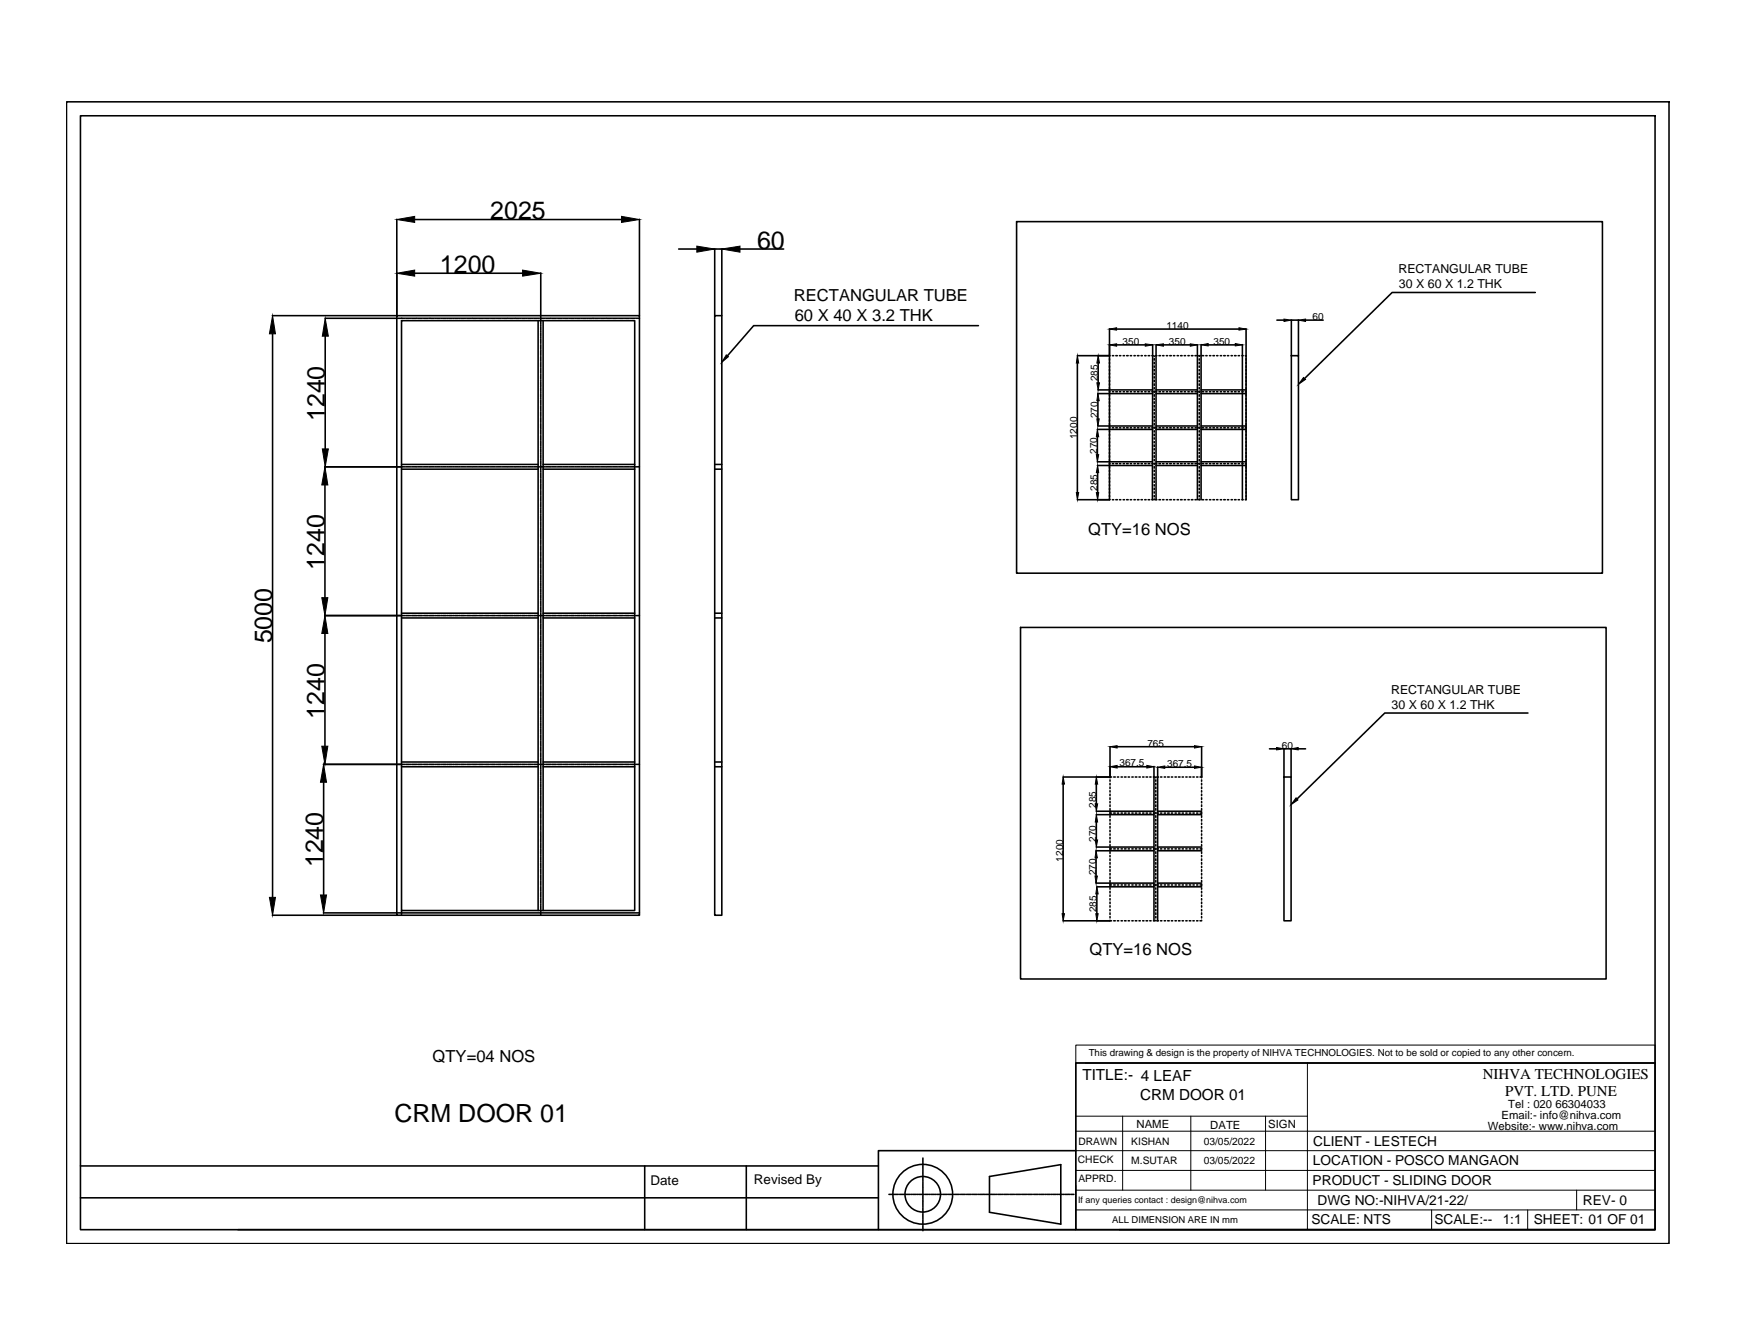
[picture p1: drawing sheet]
<svg xmlns="http://www.w3.org/2000/svg" width="279mm" height="216mm" viewBox="0 0 279 216" stroke-linecap="round" stroke-linejoin="round" font-family="sans-serif">
<!-- layer: 0 -->
<g fill="none" stroke="#000" stroke-width=".25">
<path d="M10.7 16.4h257.8v183.5h-257.8zM12.9 18.6h253.3v179.1h-253.3zM63.8 35.2v15.5M66.7 35.3h33.3M102.9 35.2v15.5M163.5 35.6h94.3v56.5h-94.3zM43.8 50.7h20M43.8 53.7v90.6M52.3 51.2h12.6M52.3 54v18.2M63.8 50.7h39.1v96.4h-39.1zM64.6 51.5h37.5v94.9h-37.5z"/>
<path d="M65.1 51.2h.1M65.3 51.2h.6M66 51.2h.2M66.3 51.2h.6M66.7 43.9h17.4M67 51.2h.1M67.3 51.2h.6M68 51.2h.1M68.2 51.2h.7M69 51.2h.1M69.2 51.2h.6M70 51.2h.1"/>
<path d="M70.2 51.2h.6M70.9 51.2h.2M71.2 51.2h.6M71.9 51.2h.1M72.2 51.2h.6M72.9 51.2h.1M73.1 51.2h.6M73.9 51.2h.1M74.1 51.2h.6M74.9 51.2h.1M75.1 51.2h.6M75.8 51.2h.2"/>
<path d="M76.1 51.2h.6M76.8 51.2h.1M77.1 51.2h.6M77.8 51.2h.1M78 51.2h.6M78.8 51.2h.1M79 51.2h.6M79.7 51.2h.2M80 51.2h.6M80.7 51.2h.1M81 51.2h.6M81.7 51.2h.1"/>
<path d="M81.9 51.2h.7M82.7 51.2h.1M82.9 51.2h.7M83.7 51.2h.1M83.9 51.2h.6M84.7 51.2h.1M84.9 51.2h.6M85.6 51.2h.2M85.9 51.2h.6M86.6 51.5v94.9M86.6 51.2h.1M86.9 51.2h.5"/>
<path d="M87 43.9v7.6M87 51.5v.6M87 52.3v.1M87 52.5v.6M87 53.2v.2M87 53.5v.6M87 54.2v.1M87 54.5v.6M87 55.2v.1M87 55.4v.7M87 56.2v.1M87 56.4v.7"/>
<path d="M87 57.2v.1M87 57.4v.6M87 58.2v.1M87 58.4v.6M87 59.1v.2M87 59.4v.6M87.4 51.5v94.9M87.6 51.2h.1M87.8 51.2h.7M88.5 51.2h.2M88.8 51.2h.6M89.6 51.2h.1"/>
<path d="M89.8 51.2h.6M90.5 51.2h.2M90.8 51.2h.6M91.5 51.2h.1M91.8 51.2h.6M92.5 51.2h.1M92.7 51.2h.6M93.5 51.2h.1M93.7 51.2h.6M94.4 51.2h.2M94.7 51.2h.6M95.4 51.2h.1"/>
<path d="M95.7 51.2h.6M96.4 51.2h.1M96.6 51.2h.7M97.4 51.2h.1M97.6 51.2h.6M98.4 51.2h.1M98.6 51.2h.6M99.3 51.2h.2M99.6 51.2h.6M100.3 51.2h.1M100.6 51.2h.6M101.3 51.2h.1"/>
<path d="M101.5 51.2h.6M102.3 51.2h.1M102.5 51.2h.4M109.2 40h2.9M115 50.7h1.1v96.4h-1.1zM115 50.7v-10.7h1.1v10.7M119 40h7.1M157.4 52.4h-36.2l-4.2 4.8M173.3 57.2h5.1M173.3 58.4v20.8M176.6 58.4v3.1M178.5 52.9v4.3"/>
<path d="M178.5 57.2v23.1M178.5 57.2v.1M178.9 57.2h.2M179.5 57.2h.2M179.6 52.9h19.7M179.6 55.4h4.6M180.1 57.2h.2M180.7 57.2h.2M181.2 57.2h.3M181.8 57.2h.2M182.4 57.2h.2M183 57.2h.2"/>
<path d="M183.5 57.2h.3M184.1 57.2h.2M184.7 57.2h.2M185.3 57.2h.2M185.4 57.2v23.1M185.4 55.4v1.8M185.7 57.2v.1M185.7 57.6v.3M185.7 58.2v.3M185.7 58.8v.2M185.7 59.4v.2M185.7 60v.2"/>
<path d="M185.9 57.2h.2M186 55.4v1.8M186 57.2v23.1M186.4 57.2h.3M187 57.2h.2M187.1 55.4h4.4M187.6 57.2h.2M188.2 57.2h.2M188.8 57.2h.2M189.3 57.2h.3M189.9 57.2h.2M190.5 57.2h.2"/>
<path d="M191.1 57.2h.2M191.6 57.2h.3M192.2 57.2h.2M192.6 55.4v1.8M192.6 57.2v23.1M192.8 57.2h.2M192.9 57.2v.1M192.9 57.7v.2M192.9 58.2v.3M192.9 58.8v.2M192.9 59.4v.2M192.9 60v.2"/>
<path d="M193.2 55.4v1.8M193.2 57.2v23.1M193.4 57.2h.2M194 57.2h.2M194.3 55.4h4.4M194.5 57.2h.3M195.1 57.2h.3M195.7 57.2h.2M196.3 57.2h.2M196.8 57.2h.3M197.4 57.2h.2M198 57.2h.2"/>
<path d="M198.6 57.2h.2M199.2 57.2h.2M199.8 57.2h.2M199.8 55.4v24.9M200.3 57.2h.1M200.4 52.9v27.4M205.4 51.5h1.1M207.7 57.2h1.2v23.1h-1.2zM207.7 57.2v-5.7h1.2v5.7M210 51.5h2.8M247 47h-23.1l-14.1 13.9M52.2 75h12.7"/>
<path d="M52.3 78v18.1M64.6 75.4h22M64.6 74.7h22M65.1 75h.1M65.3 75h.6M66 75h.2M66.3 75h.6M67 75h.1M67.3 75h.6M68 75h.1M68.2 75h.7M69 75h.1"/>
<path d="M69.2 75h.6M70 75h.1M70.2 75h.6M70.9 75h.2M71.2 75h.6M71.9 75h.1M72.2 75h.6M72.9 75h.1M73.1 75h.6M73.9 75h.1M74.1 75h.6M74.9 75h.1"/>
<path d="M75.1 75h.6M75.8 75h.2M76.1 75h.6M76.8 75h.1M77.1 75h.6M77.8 75h.1M78 75h.6M78.8 75h.1M79 75h.6M79.7 75h.2M80 75h.6M80.7 75h.1"/>
<path d="M81 75h.6M81.7 75h.1M81.9 75h.7M82.7 75h.1M82.9 75h.7M83.7 75h.1M83.9 75h.6M84.7 75h.1M84.9 75h.6M85.6 75h.2M85.9 75h.6M86.6 75h.1"/>
<path d="M86.9 75h.5M87 60.1v.1M87 60.4v.5M87 61.1v.1M87 61.3v.7M87 62v.2M87 62.3v.6M87 63.1h.1M87 63.3v.6M87 64v.2M87 64.3v.6M87 65v.1"/>
<path d="M87 65.3v.6M87 66v.1M87 66.2v.6M87 67v.1M87 67.2v.6M87 67.9v.2M87 68.2v.6M87 68.9v.1M87 69.2v.6M87 69.9v.1M87 70.1v.7M87 70.9v.1"/>
<path d="M87 71.1v.6M87 71.9v.1M87 72.1v.6M87 72.8v.2M87 73.1v.6M87 73.8v.1M87 74.1v.6M87 74.8v.1M87 75v.6M87 75.8v.1M87 76v.7M87 76.7v.2"/>
<path d="M87 77v.6M87 77.8v.1M87 78v.6M87 78.7v.2M87 79v.6M87 79.7v.1M87 80v.5M87.4 75.4h14.7M87.4 74.7h14.7M87.6 75h.1M87.8 75h.7M88.5 75h.2"/>
<path d="M88.8 75h.6M89.6 75h.1M89.8 75h.6M90.5 75h.2M90.8 75h.6M91.5 75h.1M91.8 75h.6M92.5 75h.1M92.7 75h.6M93.5 75h.1M93.7 75h.6M94.4 75h.2"/>
<path d="M94.7 75h.6M95.4 75h.1M95.7 75h.6M96.4 75h.1M96.6 75h.7M97.4 75h.1M97.6 75h.6M98.4 75h.1M98.6 75h.6M99.3 75h.2M99.6 75h.6M100.3 75h.1"/>
<path d="M100.6 75h.6M101.3 75h.1M101.5 75h.6M102.3 75h.1M102.5 75h.4M115 75.4h1.1M115 74.7h1.1M176.5 69h1.9M176.5 74.2h1.9M176.5 74.8h1.9M176.5 70.2v2.9M176.6 76v3.2"/>
<path d="M176.6 63.3h1.8M176.6 62.7h1.8M176.6 68.5h1.8M176.6 64.4v2.9M178.5 63h.1M178.5 63.3h6.9M178.5 62.7h6.9M178.5 69h6.9M178.5 68.5h6.9M178.5 74.2h6.9M178.5 74.5h.1M178.5 68.8h.1"/>
<path d="M178.5 74.8h6.9M178.9 63h.2M178.9 74.5h.2M178.9 68.8h.2M179.5 63h.2M179.5 74.5h.2M179.5 68.8h.2M180.1 63h.2M180.1 74.5h.2M180.1 68.8h.2M180.7 63h.2M180.7 74.5h.2"/>
<path d="M180.7 68.8h.2M181.2 63h.3M181.2 74.5h.3M181.2 68.8h.3M181.8 63h.2M181.8 74.5h.2M181.8 68.8h.2M182.4 63h.2M182.4 74.5h.2M182.4 68.8h.2M183 63h.2M183 74.5h.2"/>
<path d="M183 68.8h.2M183.5 63h.3M183.5 74.5h.3M183.5 68.8h.3M184.1 63h.2M184.1 74.5h.2M184.1 68.8h.2M184.7 63h.2M184.7 74.5h.2M184.7 68.8h.2M185.3 63h.2M185.3 74.5h.2"/>
<path d="M185.3 68.8h.2M185.7 60.6v.2M185.7 61.1v.3M185.7 61.7v.3M185.7 62.3v.2M185.7 62.9v.2M185.7 63.4v.3M185.7 64v.2M185.7 64.6v.2M185.7 65.2v.2M185.7 65.8v.2M185.7 66.3v.3"/>
<path d="M185.7 66.9v.3M185.7 67.5v.2M185.7 68.1v.2M185.7 68.7v.2M185.7 69.2v.3M185.7 69.8v.2M185.7 70.4v.2M185.7 71v.2M185.7 71.5v.3M185.7 72.1v.2M185.7 72.7v.2M185.7 73.3v.2"/>
<path d="M185.7 73.9v.2M185.7 74.5v.2M185.7 75v.3M185.7 75.6v.2M185.7 76.2v.2M185.7 76.7v.3M185.7 77.3v.2M185.7 77.9v.2M185.7 78.5v.2M185.7 79.1v.2M185.7 79.7v.2M185.9 63h.2"/>
<path d="M185.9 74.5h.2M185.9 68.8h.2M186 63.3h6.6M186 62.7h6.6M186 69h6.6M186 68.5h6.6M186 74.2h6.6M186 74.8h6.6M186.4 63h.3M186.4 74.5h.3M186.4 68.8h.3M187 63h.2"/>
<path d="M187 74.5h.2M187 68.8h.2M187.6 63h.2M187.6 74.5h.2M187.6 68.8h.2M188.2 63h.2M188.2 74.5h.2M188.2 68.8h.2M188.8 63h.2M188.8 74.5h.2M188.8 68.8h.2M189.3 63h.3"/>
<path d="M189.3 74.5h.3M189.3 68.8h.3M189.9 63h.2M189.9 74.5h.2M189.9 68.8h.2M190.5 63h.2M190.5 74.5h.2M190.5 68.8h.2M191.1 63h.2M191.1 74.5h.2M191.1 68.8h.2M191.6 63h.3"/>
<path d="M191.6 74.5h.3M191.6 68.8h.3M192.2 63h.2M192.2 74.5h.2M192.2 68.8h.2M192.8 63h.2M192.8 74.5h.2M192.8 68.8h.2M192.9 60.6v.2M192.9 61.2v.2M192.9 61.7v.3M192.9 62.3v.2"/>
<path d="M192.9 62.9v.2M192.9 63.4v.3M192.9 64v.2M192.9 64.6v.2M192.9 65.2v.2M192.9 65.8v.2M192.9 66.3v.3M192.9 66.9v.3M192.9 67.5v.2M192.9 68.1v.2M192.9 68.7v.2M192.9 69.2v.3"/>
<path d="M192.9 69.8v.2M192.9 70.4v.2M192.9 71v.2M192.9 71.5v.3M192.9 72.1v.3M192.9 72.7v.2M192.9 73.3v.2M192.9 73.9v.2M192.9 74.5v.2M192.9 75v.3M192.9 75.6v.2M192.9 76.2v.2"/>
<path d="M192.9 76.7v.3M192.9 77.3v.3M192.9 77.9v.2M192.9 78.5v.2M192.9 79.1v.2M192.9 79.7v.2M193.2 63.3h7.2M193.2 62.7h7.2M193.2 69h7.2M193.2 68.5h7.2M193.2 74.2h7.2M193.2 74.8h7.2"/>
<path d="M193.4 63h.2M193.4 74.5h.2M193.4 68.8h.2M194 63h.2M194 74.5h.2M194 68.8h.2M194.5 63h.3M194.5 74.5h.3M194.5 68.8h.3M195.1 63h.3M195.1 74.5h.3M195.1 68.8h.3"/>
<path d="M195.7 63h.2M195.7 74.5h.2M195.7 68.8h.2M196.3 63h.2M196.3 74.5h.2M196.3 68.8h.2M196.8 63h.3M196.8 74.5h.3M196.8 68.8h.3M197.4 63h.2M197.4 74.5h.2M197.4 68.8h.2"/>
<path d="M198 63h.2M198 74.5h.2M198 68.8h.2M198.6 63h.2M198.6 74.5h.2M198.6 68.8h.2M199.2 63h.2M199.2 74.5h.2M199.2 68.8h.2M199.8 63h.2M199.8 74.5h.2M199.8 68.8h.2"/>
<path d="M200.3 63h.1M200.3 74.5h.1M200.3 68.8h.1M52.2 99h12.7M64.6 99.3h22M64.6 98.6h22M65.1 99h.1M65.3 99h.6M66 99h.2M66.3 99h.6M67 99h.1M67.3 99h.6"/>
<path d="M68 99h.1M68.2 99h.7M69 99h.1M69.2 99h.6M70 99h.1M70.2 99h.6M70.9 99h.2M71.2 99h.6M71.9 99h.1M72.2 99h.6M72.9 99h.1M73.1 99h.6"/>
<path d="M73.9 99h.1M74.1 99h.6M74.9 99h.1M75.1 99h.6M75.8 99h.2M76.1 99h.6M76.8 99h.1M77.1 99h.6M77.8 99h.1M78 99h.6M78.8 99h.1M79 99h.6"/>
<path d="M79.7 99h.2M80 99h.6M80.7 99h.1M81 99h.6M81.7 99h.1M81.9 99h.7M82.7 99h.1M82.9 99h.7M83.7 99h.1M83.9 99h.6M84.7 99h.1M84.9 99h.6"/>
<path d="M85.6 99h.2M85.9 99h.6M86.6 99h.1M86.9 99h.5M87 80.7v.1M87 80.9v.6M87 81.6v.2M87 81.9v.6M87 82.6v.1M87 82.9v.6M87 83.6v.1M87 83.8v.7"/>
<path d="M87 84.6v.1M87 84.8v.7M87 85.6v.1M87 85.8v.6M87 86.6v.1M87 86.8v.6M87 87.5v.2M87 87.8v.6M87 88.5v.1M87 88.8v.6M87 89.5v.1M87 89.7v.6"/>
<path d="M87 90.5v.1M87 90.7v.6M87 91.5v.1M87 91.7v.6M87 92.4v.2M87 92.7v.6M87 93.4v.1M87 93.7v.6M87 94.4v.1M87 94.6v.6M87 95.4v.1M87 95.6v.6"/>
<path d="M87 96.3v.2M87 96.6v.6M87 97.3v.1M87 97.6v.6M87 98.3v.1M87 98.5v.7M87 99.3v.1M87 99.5v.6M87.4 99.3h14.7M87.4 98.6h14.7M87.6 99h.1M87.8 99h.7"/>
<path d="M88.5 99h.2M88.8 99h.6M89.6 99h.1M89.8 99h.6M90.5 99h.2M90.8 99h.6M91.5 99h.1M91.8 99h.6M92.5 99h.1M92.7 99h.6M93.5 99h.1M93.7 99h.6"/>
<path d="M94.4 99h.2M94.7 99h.6M95.4 99h.1M95.7 99h.6M96.4 99h.1M96.6 99h.7M97.4 99h.1M97.6 99h.6M98.4 99h.1M98.6 99h.6M99.3 99h.2M99.6 99h.6"/>
<path d="M100.3 99h.1M100.6 99h.6M101.3 99h.1M101.5 99h.6M102.3 99h.1M102.5 99h.4M115 99.3h1.1M115 98.6h1.1M173.3 80.3h5.1M178.5 80.2v.1M178.9 80.3h.2M179.5 80.3h.2"/>
<path d="M180.1 80.3h.2M180.7 80.3h.2M181.2 80.3h.3M181.8 80.3h.2M182.4 80.3h.2M183 80.3h.2M183.5 80.3h.3M184.1 80.3h.2M184.7 80.3h.2M185.3 80.3h.2M185.7 80.2v.1M185.9 80.3h.2"/>
<path d="M186.4 80.3h.3M187 80.3h.2M187.6 80.3h.2M188.2 80.3h.2M188.8 80.3h.2M189.3 80.3h.3M189.9 80.3h.2M190.5 80.3h.2M191.1 80.3h.2M191.6 80.3h.3M192.2 80.3h.2M192.8 80.3h.2"/>
<path d="M192.9 80.2v.1M193.4 80.3h.2M194 80.3h.2M194.5 80.3h.3M195.1 80.3h.3M195.7 80.3h.2M196.3 80.3h.2M196.8 80.3h.3M197.4 80.3h.2M198 80.3h.2M198.6 80.3h.2M199.2 80.3h.2"/>
<path d="M199.8 80.3h.2M200.4 80.2v.1h-.1M52.3 101.8v18.2M87 100.3v.1M87 100.5v.6M87 101.2v.2M87 101.5v.6M87 102.2v.1M87 102.5v.6M87 103.2v.1M87 103.4v.6M87 104.2v.1"/>
<path d="M87 104.4v.6M87 105.1v.2M87 105.4v.6M87 106.2h.1M87 106.4v.6M87 107.1v.2M87 107.3v.7M87 108.1v.1M87 108.4v.6M87 109.1v.1M87 109.3v.6M87 110.1v.1"/>
<path d="M87 110.3v.6M87 111v.2M87 111.3v.6M87 112v.1M87 112.3v.6M87 113v.1M87 113.2v.7M87 114v.1M87 114.2v.6M87 115v.1M87 115.2v.6M87 115.9v.2"/>
<path d="M87 116.2v.6M87 116.9v.1M87 117.2v.6M87 117.9v.1M87 118.1v.6M87 118.9v.1M87 119.1v.6M87 119.8v.2M164.2 100.9h94.1v56.5h-94.1zM245.8 114.6h-23.1l-14.1 13.8M52 122.9h12.9M52.1 125.8v18.1"/>
<path d="M64.6 123.3h22M64.6 122.5h22M65.1 122.9h.1M65.3 122.9h.6M66 122.9h.2M66.3 122.9h.6M67 122.9h.1M67.3 122.9h.6M68 122.9h.1M68.2 122.9h.7M69 122.9h.1M69.2 122.9h.6"/>
<path d="M70 122.9h.1M70.2 122.9h.6M70.9 122.9h.2M71.2 122.9h.6M71.9 122.9h.1M72.2 122.9h.6M72.9 122.9h.1M73.1 122.9h.6M73.9 122.9h.1M74.1 122.9h.6M74.9 122.9h.1M75.1 122.9h.6"/>
<path d="M75.8 122.9h.2M76.1 122.9h.6M76.8 122.9h.1M77.1 122.9h.6M77.8 122.9h.1M78 122.9h.6M78.8 122.9h.1M79 122.9h.6M79.7 122.9h.2M80 122.9h.6M80.7 122.9h.1M81 122.9h.6"/>
<path d="M81.7 122.9h.1M81.9 122.9h.7M82.7 122.9h.1M82.9 122.9h.7M83.7 122.9h.1M83.9 122.9h.6M84.7 122.9h.1M84.9 122.9h.6M85.6 122.9h.2M85.9 122.9h.6M86.6 122.9h.1M86.9 122.9h.5"/>
<path d="M87 120.1v.6M87 120.8v.1M87 121.1v.6M87 121.8v.1M87 122v.7M87 122.8v.1M87 123v.6M87 123.8v.1M87 124v.6M87 124.7v.2M87 125v.6M87 125.7v.1"/>
<path d="M87 126v.6M87 126.7v.1M87 126.9v.7M87 127.7v.1M87 127.9v.7M87 128.7v.1M87 128.9v.6M87 129.7v.1M87 129.9v.6M87 130.6v.2M87 130.9v.6M87 131.6v.1"/>
<path d="M87 131.9v.5M87 132.6v.1M87 132.8v.6M87 133.5v.2M87 133.8v.6M87 134.5v.1M87 134.8v.6M87 135.5v.1M87 135.7v.7M87 136.5v.1M87 136.7v.7M87 137.5v.1"/>
<path d="M87 137.7v.6M87 138.5v.1M87 138.7v.6M87 139.4v.2M87 139.7v.6M87.4 123.3h14.7M87.4 122.5h14.7M87.6 122.9h.1M87.8 122.9h.7M88.5 122.9h.2M88.8 122.9h.6M89.6 122.9h.1"/>
<path d="M89.8 122.9h.6M90.5 122.9h.2M90.8 122.9h.6M91.5 122.9h.1M91.8 122.9h.6M92.5 122.9h.1M92.7 122.9h.6M93.5 122.9h.1M93.7 122.9h.6M94.4 122.9h.2M94.7 122.9h.6M95.4 122.9h.1"/>
<path d="M95.7 122.9h.6M96.4 122.9h.1M96.6 122.9h.7M97.4 122.9h.1M97.6 122.9h.6M98.4 122.9h.1M98.6 122.9h.6M99.3 122.9h.2M99.6 122.9h.6M100.3 122.9h.1M100.6 122.9h.6M101.3 122.9h.1"/>
<path d="M101.5 122.9h.6M102.3 122.9h.1M102.5 122.9h.4M115 123.3h1.1M115 122.5h1.1M171 124.9h7.6M171 126.1v20.8M176.3 136.8h9.3M176.3 137.9v2.9M176.3 131h9.3M176.3 136.2h9.3M176.3 130.4h9.3"/>
<path d="M176.3 126.1v3.1M176.3 132.2v2.8M178.5 120v4.9M178.5 125.4v.2M178.5 125.9v.3M178.5 126.5v.3M178.5 127.1v.2M178.5 127.7v.2M178.5 128.3v.2M178.5 128.8v.3M178.5 129.4v.3M178.5 130v.2"/>
<path d="M178.5 130.6v.2M178.5 131.1v.3M178.5 131.7v.3M178.5 132.3v.2M178.5 132.9v.2M178.5 133.5v.2M178.5 134.1v.2M178.5 134.6v.3M178.5 135.2v.3M178.5 135.8v.2M178.5 136.3v.3M178.5 136.9v.3"/>
<path d="M178.5 137.5v.2M178.5 138.1v.2M178.5 138.7v.2M178.5 139.3v.2M178.5 139.8v.3M178.5 130.7h.3M178.5 136.5h.3M178.8 124.9h-.3v.1M179.1 124.9h.3M179.1 130.7h.3M179.1 136.5h.3M179.7 123.3h4.8"/>
<path d="M179.7 120h12.4M179.7 124.9h.2M179.7 130.7h.2M179.7 136.5h.2M180.3 124.9h.2M180.3 130.7h.2M180.3 136.5h.2M180.9 124.9h.2M180.9 130.7h.2M180.9 136.5h.2M181.5 124.9h.2M181.5 130.7h.2"/>
<path d="M181.5 136.5h.2M182.1 124.9h.2M182.1 130.7h.2M182.1 136.5h.2M182.6 124.9h.3M182.6 130.7h.3M182.6 136.5h.3M183.2 124.9h.2M183.2 130.7h.2M183.2 136.5h.2M183.8 124.9h.2M183.8 130.7h.2"/>
<path d="M183.8 136.5h.2M184.3 124.9h.3M184.3 130.7h.3M184.3 136.5h.3M184.9 124.9h.3M184.9 130.7h.3M184.9 136.5h.3M185.5 124.9h.2M185.5 130.7h.2M185.5 136.5h.2M185.6 123.2v24.8M185.9 124.9v.1"/>
<path d="M185.9 125.4v.2M185.9 125.9v.3M185.9 126.5v.3M185.9 127.1v.2M185.9 127.7v.2M185.9 128.3v.2M185.9 128.8v.3M185.9 129.4v.3M185.9 130v.2M185.9 130.6v.2M185.9 131.1v.3M185.9 131.7v.3"/>
<path d="M185.9 132.3v.2M185.9 132.9v.2M185.9 133.5v.2M185.9 134.1v.2M185.9 134.6v.3M185.9 135.2v.3M185.9 135.8v.2M185.9 136.3v.3M185.9 136.9v.3M185.9 137.5v.2M185.9 138.1v.2M185.9 138.7v.2"/>
<path d="M185.9 139.3v.2M185.9 139.8v.3M186.1 124.9h.2M186.1 130.7h.2M186.1 136.5h.2M186.2 123.3v24.7M186.2 131h7.1M186.2 136.2h7.1M186.2 130.4h7.1M186.2 136.8h7.1M186.7 124.9h.2M186.7 130.7h.2"/>
<path d="M186.7 136.5h.2M187.3 124.9h.2M187.3 130.7h.2M187.3 136.5h.2M187.4 123.3h4.7M187.8 124.9h.3M187.8 130.7h.3M187.8 136.5h.3M188.4 124.9h.2M188.4 130.7h.2M188.4 136.5h.2M189 124.9h.2"/>
<path d="M189 130.7h.2M189 136.5h.2M189.6 124.9h.2M189.6 130.7h.2M189.6 136.5h.2M190.1 124.9h.3M190.1 130.7h.3M190.1 136.5h.3M190.7 124.9h.3M190.7 130.7h.3M190.7 136.5h.3M191.3 124.9h.2"/>
<path d="M191.3 130.7h.2M191.3 136.5h.2M191.9 124.9h.2M191.9 130.7h.2M191.9 136.5h.2M192.5 124.9h.2M192.5 130.7h.2M192.5 136.5h.2M193 124.9h.3M193 130.7h.3M193 136.5h.3M193.3 120v5"/>
<path d="M193.3 125.4v.2M193.3 125.9v.3M193.3 126.5v.3M193.3 127.1v.2M193.3 127.7v.2M193.3 128.3v.2M193.3 128.8v.3M193.3 129.4v.3M193.3 130v.2M193.3 130.6v.2M193.3 131.1v.3M193.3 131.7v.3"/>
<path d="M193.3 132.3v.2M193.3 132.9v.2M193.3 133.5v.2M193.3 134.1v.2M193.3 134.6v.3M193.3 135.2v.3M193.3 135.8v.2M193.3 136.3v.3M193.3 136.9v.3M193.3 137.5v.2M193.3 138.1v.2M193.3 138.7v.2"/>
<path d="M193.3 139.3v.2M193.3 139.8v.3M204.2 120.4h1.1M206.5 124.9h1.2v23.1h-1.2zM206.5 120.3v4.6M206.5 120.4h1.2M207.7 120.3v4.6M208.8 120.4h1.2M43.8 147.1h20M52 146.8h50.9M64.6 146.4v.7M87 140.4v.1"/>
<path d="M87 140.7v.6M87 141.4v.1M87 141.6v.7M87 142.4v.1M87 142.6v.6M87 143.4v.1M87 143.6v.6M87 144.3v.2M87 144.6v.6M87 145.3v.1M87 145.6v.6M87 146.3v.1"/>
<path d="M87 146.5v.6M171 148h7.5M176.3 142h9.3M176.4 142.6h9.2M176.4 143.7v3.2M178.5 147.9l.3 .1M178.5 140.4v.3M178.5 141v.2M178.5 141.5v.3M178.5 142.1v.3M178.5 142.7v.2M178.5 143.3v.2"/>
<path d="M178.5 143.9v.2M178.5 144.5v.2M178.5 145v.3M178.5 145.6v.2M178.5 146.2v.2M178.5 146.8v.2M178.5 147.3v.3M178.5 142.3h.3M179.1 148h.3M179.1 142.3h.3M179.7 148h.2M179.7 142.3h.2"/>
<path d="M180.3 148h.2M180.3 142.3h.2M180.9 148h.2M180.9 142.3h.2M181.5 148h.2M181.5 142.3h.2M182.1 148h.2M182.1 142.3h.2M182.6 148h.3M182.6 142.3h.3M183.2 148h.2M183.2 142.3h.2"/>
<path d="M183.8 148h.2M183.8 142.3h.2M184.3 148h.3M184.3 142.3h.3M184.9 148h.3M184.9 142.3h.3M185.5 148h.2M185.5 142.3h.2M185.9 140.4v.3M185.9 141v.2M185.9 141.5v.3M185.9 142.1v.3"/>
<path d="M185.9 142.7v.2M185.9 143.3v.2M185.9 143.9v.2M185.9 144.5v.2M185.9 145v.3M185.9 145.6v.2M185.9 146.2v.2M185.9 146.8v.2M185.9 147.3v.3M185.9 147.9v.1M186.1 148h.2M186.1 142.3h.2"/>
<path d="M186.2 142h7.1M186.2 142.6h7.1M186.7 148h.2M186.7 142.3h.2M187.3 148h.2M187.3 142.3h.2M187.8 148h.3M187.8 142.3h.3M188.4 148h.2M188.4 142.3h.2M189 148h.2M189 142.3h.2"/>
<path d="M189.6 148h.2M189.6 142.3h.2M190.1 148h.3M190.1 142.3h.3M190.7 148h.3M190.7 142.3h.3M191.3 148h.2M191.3 142.3h.2M191.9 148h.2M191.9 142.3h.2M192.5 148h.2M192.5 142.3h.2"/>
<path d="M193 142.3h.3M193.3 147.9l-.3 .1M193.3 140.4v.3M193.3 141v.2M193.3 141.5v.3M193.3 142.1v.3M193.3 142.7v.2M193.3 143.3v.2M193.3 143.9v.2M193.3 144.5v.2M193.3 145v.3M193.3 145.6v.2"/>
<path d="M193.3 146.2v.2M193.3 146.8v.2M193.3 147.3v.3M173 170.9h93.2v26.8h-93.2zM12.9 192.6h128.4M12.9 187.4h128.4M103.7 187.4v10.3M120 187.4v10.3M141.3 197.7h31.7M143 192h.5M143.6 192h.1M143.8 192h.7"/>
<path d="M144.6 192h.1M144.8 192h.6M145.6 192h.1M145.8 192h.6M146.5 192h.2M146.8 192h.6M147.5 192h.1M147.8 192h.6M148.4 186.2v.7M148.4 187.1v.1M148.4 187.3v.6M148.4 188v.2"/>
<path d="M148.4 188.3v.6M148.4 189v.1M148.4 189.3v.6M148.4 190v.1M148.4 190.2v.7M148.4 191v.1M148.4 191.2v.6M148.4 192v.1M148.4 192.2v.6M148.4 192.9v.2M148.4 193.2v.6M148.4 193.9v.1"/>
<path d="M148.4 194.2v.6M148.4 194.9v.1M148.4 195.1v.6M148.4 195.9v.1M148.4 196.1v.6M148.4 196.8v.2M148.4 197.1v.8M148.5 192h.1M148.7 192h.6M149.5 192h.1M149.7 192h.6M150.4 192h.2"/>
<path d="M150.7 192h.6M151.5 192h.1M151.7 192h.6M152.4 192h.2M152.6 192h.7M153.4 192h.1M153.7 192h.5M154.4 192h.1M154.6 192h.6M155.3 192h.2M155.6 192h.6M156.3 192h.1"/>
<path d="M156.6 192h.6M157.3 192h.1M157.6 192h.6M158.3 192h.1M158.5 192h.7M159.2 189.1l11.4-1.9v9.6l-11.4-1.9zM159.3 192h.1M159.5 192h.6M160.3 192h.1M160.5 192h.6M161.2 192h.2M161.5 192h.6"/>
<path d="M162.2 192h.1M162.5 192h.6M163.2 192h.1M163.4 192h.6M164.2 192h.1M164.4 192h.6M165.1 192h.2M165.4 192h.6M166.1 192h.1M166.4 192h.6M167.1 192h.1M167.4 192h.6"/>
<path d="M168.1 192h.1M168.3 192h.6M169.1 192h.1M169.3 192h.6M170 192h.2M170.3 192h.6M171 192h.1M171.3 192h.6M172 192h.1M172.2 192h.5M173 185h-31.7v12.7h-103M180.1 197.7h86.1"/>
<circle cx="148.4" cy="192" r="2.86"/>
<circle cx="148.4" cy="192" r="4.8"/>
</g>
<g fill="#000" stroke="#000" stroke-width=".16">
<path d="M63.8 35.3l2.9-.5v1zM100 34.8l2.9 .5-2.9 .5zM112.1 39.6l2.9 .4-2.9 .5zM116.1 40l2.9-.4v.9zM43.8 50.7l.5 3h-1zM52.3 51.2l.5 2.8h-1zM63.8 43.9l2.9-.5v1zM84.1 43.4l2.9 .5-2.9 .5zM116.8 57.1l.4 .2-1.1 .9zM173.3 57.2l.2 1.2h-.4zM176.6 57.2l.3 1.2h-.5zM178.5 52.9l1.1-.2v.4z"/>
<path d="M178.5 55.4l1.1-.1v.4zM184.2 55.3l1.2 .1-1.2 .3zM186 55.4l1.1-.1v.4zM191.5 55.3l1.1 .1-1.1 .3zM193.2 55.4l1.1-.2v.4zM198.7 55.2l1.1 .2-1.1 .2zM199.3 52.7l1.1 .2-1.1 .2zM206.5 51.3l1.2 .2-1.2 .2zM208.9 51.5l1.1-.2v.4zM52.3 75l.4 3h-.9zM51.8 72.2h1l-.5 2.8zM173.1 79.2h.4l-.2 1.1z"/>
<path d="M176.5 69l.2 1.2h-.4zM176.3 73.1h.4l-.2 1.1zM176.6 74.8l.1 1.2h-.4zM176.3 79.2h.4l-.1 1.1zM176.6 63.3l.2 1.1h-.4zM176.4 67.3h.4l-.2 1.2zM176.4 61.5h.5l-.3 1.2zM209.7 60.7l.3 .3-1.1 .8zM51.8 96.1h.9l-.4 2.9zM51.8 120h.9l-.4 2.9zM52.3 99l.4 2.8h-.9zM178.5 120l1.2-.1v.4z"/>
<path d="M192.1 119.9l1.2 .1-1.2 .3zM52.1 122.9l.4 2.9h-1zM171 124.9l.2 1.2h-.4zM176.3 136.8l.2 1.1h-.4zM176.2 129.2h.4l-.3 1.2zM176.3 124.9l.3 1.2h-.4zM176.3 131l.3 1.2h-.4zM176.2 135h.4l-.3 1.2zM178.5 123.3l1.2-.3v.5zM184.5 123l1.1 .3-1.1 .2zM186.2 123.3l1.2-.2v.4zM192.1 123.1l1.2 .2-1.2 .2z"/>
<path d="M205.3 120.2l1.2 .2-1.2 .2zM208.5 128.3l.3 .3-1.1 .8zM207.7 120.4l1.1-.2v.4zM43.3 144.3h1l-.5 2.8zM51.5 143.9h1l-.4 2.9zM170.8 146.9h.4l-.2 1.1zM176.1 140.8h.4l-.2 1.2zM176.4 142.6l.2 1.1h-.3zM176.3 146.9h.3l-.2 1.1z"/>
</g>
<g fill="none" stroke="#000" stroke-width=".16">
<path d="M173 168h93.2v2.9h-93.2zM173 170.9v26.8M173 179.4h37.3M174.6 170.9h91.6M180.6 179.4v11.9M191.5 179.4v11.9M203.6 179.4v11.9M210.3 170.9v26.8M173 191.3h93.2M173 188.2h93.2M173 185h93.2M173 181.8h93.2"/>
<path d="M173 194.5h93.2M230.3 194.5v3.2M245.7 194.5v3.2M253.6 191.3v3.2"/>
</g>
<g font-size="4">
<text x="78.9" y="35.2">2025</text>
<text x="121.8" y="40">60</text>
<text x="70.8" y="43.8">1200</text>
<text x="52.3" y="67.7" transform="rotate(-90 52.3 67.7)">1240</text>
<text x="52.2" y="91.6" transform="rotate(-90 52.2 91.6)">1240</text>
<text x="43.8" y="103.4" transform="rotate(-90 43.8 103.4)">5000</text>
<text x="52.2" y="115.5" transform="rotate(-90 52.2 115.5)">1240</text>
<text x="52" y="139.4" transform="rotate(-90 52 139.4)">1240</text>
<text x="63.4" y="180.3">CRM DOOR 01</text>
</g>
<g font-size="2.7">
<text x="127.7" y="48.3">RECTANGULAR TUBE</text>
<text x="127.8" y="51.5">60 X 40 X 3.2 THK</text>
<text x="175" y="86">QTY=16 NOS</text>
<text x="175.2" y="153.6">QTY=16 NOS</text>
<text x="69.6" y="170.7">QTY=04 NOS</text>
</g>
<g font-size="2.5">
<text x="174.1" y="173.6">TITLE:- 4 LEAF</text>
<text x="183.4" y="176.8">CRM DOOR 01</text>
</g>
<g font-size="2.4">
<text x="238.5" y="173.5">NIHVA TECHNOLOGIES</text>
<text x="242.1" y="176.2">PVT. LTD. PUNE</text>
</g>
<g font-size="2.2">
<text x="211.2" y="184.2">CLIENT - LESTECH</text>
<text x="104.6" y="190.5">Date</text>
<text x="121.3" y="190.3">Revised By</text>
<text x="211.1" y="190.5">PRODUCT - SLIDING DOOR</text>
<text x="211.2" y="187.4">LOCATION - POSCO MANGAON</text>
<text x="210.9" y="196.8">SCALE: NTS</text>
<text x="211.9" y="193.7">DWG NO:-NIHVA/21-22/</text>
<text x="230.7" y="196.8">SCALE:--</text>
<text x="241.7" y="196.8">1:1</text>
<text x="246.7" y="196.8">SHEET: 01 OF 01</text>
<text x="254.6" y="193.7">REV- 0</text>
</g>
<g font-size="2">
<text x="224.9" y="43.9">RECTANGULAR TUBE</text>
<text x="225" y="46.3">30 X 60 X 1.2 THK</text>
<text x="223.8" y="111.5">RECTANGULAR TUBE</text>
<text x="223.8" y="113.9">30 X 60 X 1.2 THK</text>
</g>
<g font-size="1.8">
<text x="241.5" y="179.9">Email:- info@nihva.com</text>
<text x="242.6" y="178.1">Tel : 020 66304033</text>
<text x="182.8" y="181.4">NAME</text>
<text x="194.7" y="181.4">DATE</text>
<text x="204" y="181.3">SIGN</text>
<text x="239.3" y="181.6">Website:- www.nihva.com</text>
</g>
<g font-size="1.7">
<text x="173.5" y="184.1">DRAWN</text>
<text x="182" y="184">KISHAN</text>
<text x="193.6" y="184">03/05/2022</text>
<text x="173.4" y="186.9">CHECK</text>
<text x="173.5" y="190">APPRD.</text>
<text x="182" y="187.2">M.SUTAR</text>
<text x="193.6" y="187.2">03/05/2022</text>
</g>
<g font-size="1.6">
<text x="187.6" y="52.9">1140</text>
<text x="211.1" y="51.5">60</text>
<text x="180.6" y="55.4">350</text>
<text x="188" y="55.4">350</text>
<text x="195.2" y="55.4">350</text>
<text x="176.6" y="61.3" transform="rotate(-90 176.6 61.3)">285</text>
<text x="173.3" y="70.6" transform="rotate(-90 173.3 70.6)">1200</text>
<text x="176.6" y="67.2" transform="rotate(-90 176.6 67.2)">270</text>
<text x="176.5" y="73" transform="rotate(-90 176.5 73)">270</text>
<text x="176.5" y="78.9" transform="rotate(-90 176.5 78.9)">285</text>
<text x="180.1" y="123.2">367.5</text>
<text x="184.6" y="120">765</text>
<text x="187.7" y="123.3">367.5</text>
<text x="206.2" y="120.3">60</text>
<text x="176.3" y="129.9" transform="rotate(-90 176.3 129.9)">285</text>
<text x="176.3" y="135.4" transform="rotate(-90 176.3 135.4)">270</text>
<text x="171" y="138.5" transform="rotate(-90 171 138.5)">1200</text>
<text x="176.3" y="140.7" transform="rotate(-90 176.3 140.7)">270</text>
<text x="176.4" y="146.6" transform="rotate(-90 176.4 146.6)">285</text>
<text x="175.1" y="169.8">This drawing &amp; design is the property of NIHVA TECHNOLOGIES. Not to be sold or copied to any other concern.</text>
</g>
<text font-size="1.5" x="178.9" y="196.6">ALL DIMENSION ARE IN mm</text>
<text font-size="1.4" x="173.4" y="193.3">If any queries contact : design@nihva.com</text>
</svg>
